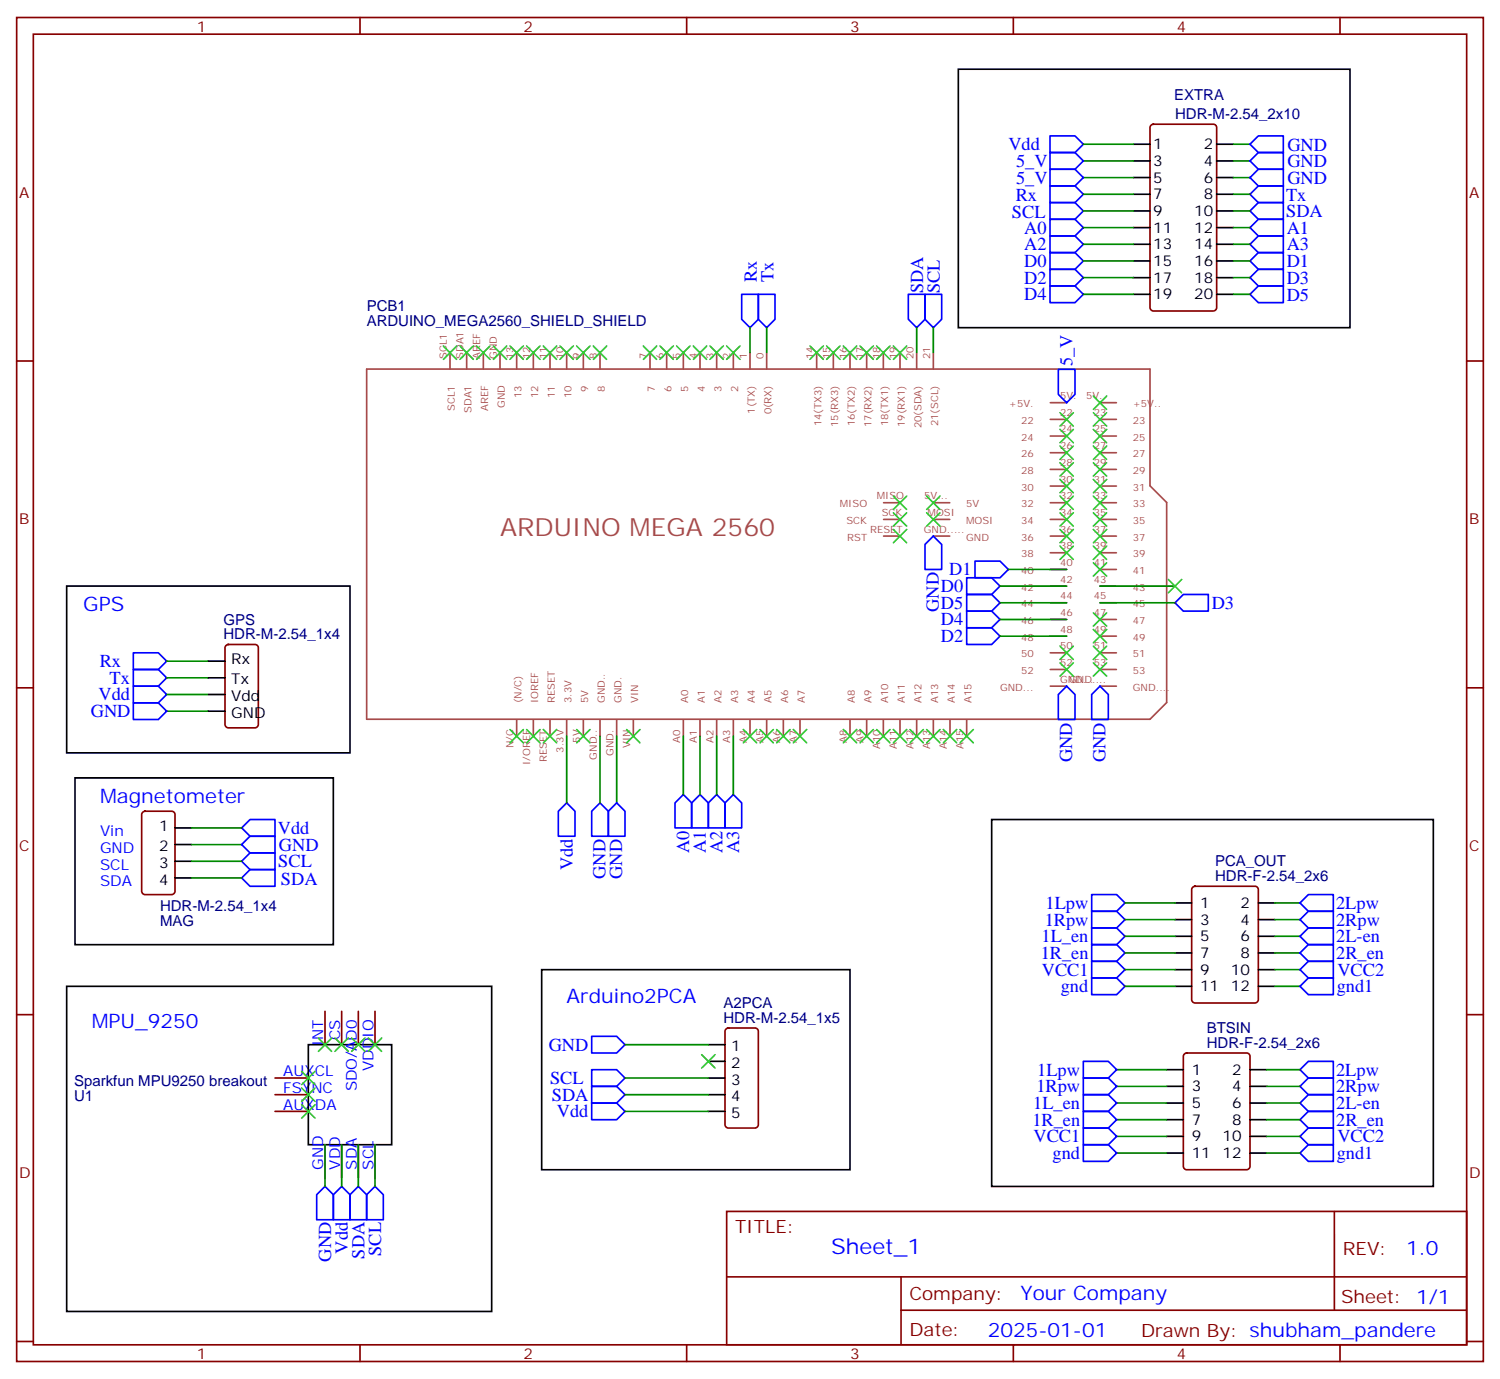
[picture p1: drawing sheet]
<svg xmlns="http://www.w3.org/2000/svg" width="317mm" height="292mm" viewBox="0 0 317 292" stroke-linecap="round" stroke-linejoin="round" font-family="sans-serif">
<g fill="none" stroke="#870000" stroke-width=".35">
<path d="M3.5 3.7h310.5v284.3h-310.5zM7.1 7.2h303.3v277.3h-303.3zM76.2 3.7v3.5M145.3 3.7v3.5M214.5 3.7v3.5M283.6 3.7v3.5M243.7 26.5l.4-.2h12.7a.71 .71 0 0 1 .7 .7v38.1a.76 .76 0 0 1-.7 .7h-12.7a.76 .76 0 0 1-.7-.7v-38.1zM3.5 76.4h3.6M310.4 76.4h3.6M47.9 136.6l.4-.3h5.7a.71 .71 0 0 1 .7 .8v16.2a.76 .76 0 0 1-.7 .7h-5.7a.76 .76 0 0 1-.7-.7v-16.2zM3.5 145.5h3.6M310.4 145.5h3.6"/>
<path d="M30.2 171.8l.5-.2h5.6a.71 .71 0 0 1 .7 .7v16.3a.76 .76 0 0 1-.7 .7h-5.6a.76 .76 0 0 1-.7-.7v-16.3zM252.5 187.7l.4-.2h12.7a.71 .71 0 0 1 .7 .7v23.3a.76 .76 0 0 1-.7 .7h-12.7a.76 .76 0 0 1-.7-.7v-23.3zM3.5 214.7h3.6M68.8 214v7M72.3 214v7M75.8 214v7M79.4 214v7M153.7 217.7l.5-.2h5.6a.71 .71 0 0 1 .7 .7v19.7a.76 .76 0 0 1-.7 .8h-5.6a.76 .76 0 0 1-.7-.8v-19.7zM310.4 214.7h3.6M58.2 235.1h7.1M58.2 231.6h7.1M58.2 228.1h7.1"/>
<path d="M250.7 223l.5-.2h12.7a.71 .71 0 0 1 .7 .7v23.3a.76 .76 0 0 1-.7 .7h-12.7a.76 .76 0 0 1-.7-.7v-23.3zM68.8 242.2v7M72.3 242.2v7M75.8 242.2v7M79.4 242.2v7M153.8 256.3h156.6v28.2h-156.6zM282.4 256.3v20.9M153.8 270.1h156.5M190.7 277.2h119.6M190.7 270.1v14.2M3.5 283.8h3.6M76.2 284.5v3.5"/>
<path d="M145.3 284.5v3.5M214.5 284.5v3.5M283.6 284.5v3.5M310.4 283.8h3.6"/>
</g>
<g fill="none" stroke="#a64a4a" stroke-width=".35">
<path d="M77.6 78.1h165.8v24.7l3.5 3.5v42.3l-3.5 3.6h-165.8zM95.2 74.6v3.5M98.8 74.6v3.5M102.3 74.6v3.5M105.8 74.6v3.5M109.4 74.6v3.5M112.9 74.6v3.5M116.4 74.6v3.5M119.9 74.6v3.5M123.5 74.6v3.5M127 74.6v3.5M137.6 74.6v3.5"/>
<path d="M141.1 74.6v3.5M144.6 74.6v3.5M148.2 74.6v3.5M151.7 74.6v3.5M155.2 74.6v3.5M158.7 74.6v3.5M162.3 74.6v3.5M172.9 74.6v3.5M176.4 74.6v3.5M179.9 74.6v3.5M183.4 74.6v3.5M187 74.6v3.5"/>
<path d="M190.5 74.6v3.5M194 74.6v3.5M197.6 74.6v3.5M222.3 85.2h3.5M222.3 88.7h3.5M222.3 92.3h3.5M222.3 95.8h3.5M222.3 99.3h3.5M232.8 85.2h3.5M232.8 88.7h3.5M232.8 92.3h3.5M232.8 95.8h3.5"/>
<path d="M232.8 99.3h3.5M187 106.4h3.5M187 109.9h3.5M187 113.4h3.5M197.6 106.4h3.4M197.6 109.9h3.4M197.6 113.4h3.4M222.3 102.8h3.5M222.3 106.4h3.5M222.3 109.9h3.5M222.3 113.4h3.5M222.3 116.9h3.5"/>
<path d="M232.8 102.8h3.5M232.8 106.4h3.5M232.8 109.9h3.5M232.8 113.4h3.5M232.8 116.9h3.5M222.3 120.5h3.5M222.3 124h3.5M222.3 127.5h3.5M222.3 131.1h3.5M222.3 134.6h3.5M222.3 138.1h3.5M232.8 120.5h3.5"/>
<path d="M232.8 124h3.5M232.8 127.5h3.5M232.8 131.1h3.5M232.8 134.6h3.5M232.8 138.1h3.5M109.4 152.3v3.5M112.9 152.3v3.5M116.4 152.3v3.5M119.9 152.3v3.5M123.5 152.3v3.5M127 152.3v3.5M130.5 152.3v3.5"/>
<path d="M134.1 152.3v3.5M144.6 152.3v3.5M148.2 152.3v3.5M151.7 152.3v3.5M155.2 152.3v3.5M158.7 152.3v3.5M162.3 152.3v3.5M165.8 152.3v3.5M169.3 152.3v3.5M179.9 152.3v3.5M183.4 152.3v3.5M187 152.3v3.5"/>
<path d="M190.5 152.3v3.5M194 152.3v3.5M197.6 152.3v3.5M201.1 152.3v3.5M204.6 152.3v3.5M222.3 141.6h3.5M222.3 145.2h3.5M232.8 141.6h3.5M232.8 145.2h3.5"/>
</g>
<g fill="none" stroke="#000" stroke-width=".35">
<path d="M202.8 14.6h83v54.7h-83zM239.9 30.5h3.5M239.9 34h3.5M239.9 37.6h3.5M257.5 30.5h3.6M257.5 34h3.6M257.5 37.6h3.6M239.9 41.1h3.5M239.9 44.6h3.5M239.9 48.2h3.5M239.9 51.7h3.5M239.9 55.2h3.5"/>
<path d="M239.9 58.7h3.5M257.5 41.1h3.6M257.5 44.6h3.6M257.5 48.2h3.6M257.5 51.7h3.6M257.5 55.2h3.6M257.5 58.7h3.6M239.9 62.3h3.5M257.5 62.3h3.6M14.1 124h60v35.3h-60zM44.1 139.9h3.5M44.1 143.4h3.5"/>
<path d="M44.1 146.9h3.5M44.1 150.5h3.5M15.9 164.6h54.7v35.2h-54.7zM37 175.2h3.6M37 178.7h3.6M209.9 173.4h93.5v77.6h-93.5zM37 182.2h3.6M37 185.7h3.6M248.7 191h3.5M248.7 194.6h3.5M248.7 198.1h3.5M266.3 191h3.6"/>
<path d="M266.3 194.6h3.6M266.3 198.1h3.6M14.1 208.7h90v68.8h-90zM114.7 205.1h65.2v42.4h-65.2zM248.7 201.6h3.5M248.7 205.1h3.5M248.7 208.7h3.5M266.3 201.6h3.6M266.3 205.1h3.6M266.3 208.7h3.6M65.3 221h17.6v21.2h-17.6zM149.9 221h3.6"/>
<path d="M149.9 224.5h3.6M149.9 228.1h3.6M149.9 231.6h3.6M149.9 235.1h3.6M246.9 226.3h3.6M246.9 229.8h3.6M246.9 233.4h3.6M246.9 236.9h3.6M264.6 226.3h3.5M264.6 229.8h3.5M264.6 233.4h3.5M264.6 236.9h3.5"/>
<path d="M246.9 240.4h3.6M246.9 243.9h3.6M264.6 240.4h3.5M264.6 243.9h3.5"/>
</g>
<g fill="none" stroke="#00f" stroke-width=".35">
<path d="M222.2 28.8h5.3l1.8 1.7-1.8 1.8h-5.3zM222.2 39.3h5.3l1.8 1.8-1.8 1.8h-5.3zM222.2 32.3h5.3l1.8 1.7-1.8 1.8h-5.3zM222.2 35.8h5.3l1.8 1.8-1.8 1.7h-5.3zM264.6 34l1.7-1.7h5.3v3.5h-5.3zM266.3 28.8h5.3v3.5h-5.3l-1.7-1.8zM266.3 35.8h5.3v3.5h-5.3l-1.7-1.7zM222.2 42.9h5.3l1.8 1.7-1.8 1.8h-5.3zM222.2 46.4h5.3l1.8 1.8-1.8 1.7h-5.3zM222.2 49.9h5.3l1.8 1.8-1.8 1.7h-5.3zM222.2 53.4h5.3l1.8 1.8-1.8 1.8h-5.3zM222.2 57h5.3l1.8 1.7-1.8 1.8h-5.3z"/>
<path d="M264.6 41.1l1.7-1.8h5.3v3.6h-5.3zM264.6 48.2l1.7-1.8h5.3v3.5h-5.3zM264.6 58.7l1.7-1.7h5.3v3.5h-5.3zM266.3 42.9h5.3v3.5h-5.3l-1.7-1.8zM266.3 49.9h5.3v3.5h-5.3l-1.7-1.7zM266.3 53.4h5.3v3.6h-5.3l-1.7-1.8zM157 62.3h3.5v5.3l-1.8 1.7-1.7-1.7zM160.5 62.3h3.5v5.3l-1.7 1.7-1.8-1.7zM192.3 62.3h3.5v5.3l-1.8 1.7-1.7-1.7zM195.8 62.3h3.5v5.3l-1.7 1.7-1.8-1.7zM222.2 60.5h5.3l1.8 1.8-1.8 1.7h-5.3zM224 78.1h3.5v5.3l-1.7 1.8-1.8-1.8z"/>
<path d="M266.3 60.5h5.3v3.5h-5.3l-1.7-1.7zM197.6 113.4l1.7 1.8v5.3h-3.5v-5.3zM206.4 118.7h5.3l1.7 1.8-1.7 1.7h-5.3zM28.2 138.1h5.3l1.8 1.8-1.8 1.7h-5.3zM204.6 122.2h5.3l1.8 1.8-1.8 1.8h-5.3zM204.6 125.8h5.3l1.8 1.7-1.8 1.8h-5.3zM204.6 129.3h5.3l1.8 1.8-1.8 1.7h-5.3zM204.6 132.8h5.3l1.8 1.8-1.8 1.7h-5.3zM248.7 127.5l1.8-1.7h5.3v3.5h-5.3zM28.2 141.6h5.3l1.8 1.8-1.8 1.8h-5.3zM28.2 145.2h5.3l1.8 1.7-1.8 1.8h-5.3zM28.2 148.7h5.3l1.8 1.8-1.8 1.7h-5.3z"/>
<path d="M225.8 145.2l1.7 1.7v5.3h-3.5v-5.3zM232.8 145.2l1.8 1.7v5.3h-3.5v-5.3zM51.2 175.2l1.7-1.8h5.3v3.5h-5.3zM51.2 178.7l1.7-1.8h5.3v3.5h-5.3zM119.9 169.9l1.8 1.7v5.3h-3.5v-5.3zM125.2 171.6l1.8-1.7 1.8 1.7v5.3h-3.6zM130.5 169.9l1.8 1.7v5.3h-3.5v-5.3zM144.6 168.1l1.8 1.8v5.3h-3.5v-5.3zM148.2 168.1l1.7 1.8v5.3h-3.5v-5.3zM151.7 168.1l1.8 1.8v5.3h-3.6v-5.3zM155.2 168.1l1.8 1.8v5.3h-3.5v-5.3zM51.2 182.2l1.7-1.8h5.3v3.6h-5.3z"/>
<path d="M52.9 184h5.3v3.5h-5.3l-1.7-1.8zM231.1 189.3h5.3l1.7 1.7-1.7 1.8h-5.3zM231.1 192.8h5.3l1.7 1.8-1.7 1.7h-5.3zM231.1 196.3h5.3l1.7 1.8-1.7 1.7h-5.3zM231.1 199.8h5.3l1.7 1.8-1.7 1.8h-5.3zM275.2 191l1.7-1.7h5.3v3.5h-5.3zM275.2 194.6l1.7-1.8h5.3v3.5h-5.3zM275.2 198.1l1.7-1.8h5.3v3.5h-5.3zM125.2 219.3h5.3l1.8 1.7-1.8 1.8h-5.3zM231.1 203.4h5.3l1.7 1.7-1.7 1.8h-5.3zM231.1 206.9h5.3l1.7 1.8-1.7 1.7h-5.3zM275.2 201.6l1.7-1.8h5.3v3.6h-5.3z"/>
<path d="M275.2 205.1l1.7-1.7h5.3v3.5h-5.3zM275.2 208.7l1.7-1.8h5.3v3.5h-5.3zM125.2 226.3h5.3l1.8 1.8-1.8 1.7h-5.3zM125.2 229.8h5.3l1.8 1.8-1.8 1.8h-5.3zM125.2 233.4h5.3l1.8 1.7-1.8 1.8h-5.3zM229.3 238.7h5.3l1.8 1.7-1.8 1.8h-5.3zM229.3 235.1h5.3l1.8 1.8-1.8 1.8h-5.3zM229.3 231.6h5.3l1.8 1.8-1.8 1.7h-5.3zM229.3 228.1h5.3l1.8 1.7-1.8 1.8h-5.3zM229.3 224.5h5.3l1.8 1.8-1.8 1.8h-5.3zM275.2 236.9l1.7-1.8h5.3v3.6h-5.3zM275.2 233.4l1.7-1.8h5.3v3.5h-5.3z"/>
<path d="M275.2 229.8l1.7-1.7h5.3v3.5h-5.3zM275.2 226.3l1.7-1.8h5.3v3.6h-5.3zM68.8 251l1.8 1.8v5.3h-3.6v-5.3zM72.3 251l1.8 1.8v5.3h-3.5v-5.3zM75.8 251l1.8 1.8v5.3h-3.5v-5.3zM79.4 251l1.7 1.8v5.3h-3.5v-5.3zM229.3 242.2h5.3l1.8 1.7-1.8 1.8h-5.3zM275.2 243.9l1.7-1.7h5.3v3.5h-5.3zM275.2 240.4l1.7-1.7h5.3v3.5h-5.3z"/>
</g>
<g fill="none" stroke="#008700" stroke-width=".35">
<path d="M229.3 30.5h10.6M229.3 34h10.6M229.3 37.6h10.6M261.1 30.5h3.5M261.1 34h3.5M261.1 37.6h3.5M229.3 41.1h10.6M229.3 44.6h10.6M229.3 48.2h10.6M229.3 51.7h10.6M229.3 55.2h10.6M229.3 58.7h10.6"/>
<path d="M261.1 41.1h3.5M261.1 44.6h3.5M261.1 48.2h3.5M261.1 51.7h3.5M261.1 55.2h3.5M261.1 58.7h3.5M158.7 69.3v5.3M162.3 69.3v5.3M194 69.3v5.3M197.6 69.3v5.3M229.3 62.3h10.6M261.1 62.3h3.5"/>
<path d="M35.3 139.9h8.8M211.7 124h14.1M211.7 127.5h14.1M211.7 131.1h14.1M211.7 134.6h14.1M213.4 120.5h12.4M232.8 124h15.9M232.8 127.5h15.9M35.3 143.4h8.8M35.3 146.9h8.8M35.3 150.5h8.8M119.9 155.8v14.1"/>
<path d="M127 155.8v14.1M130.5 155.8v14.1M144.6 155.8v12.3M148.2 155.8v12.3M151.7 155.8v12.3M155.2 155.8v12.3M40.6 175.2h10.6M40.6 178.7h10.6M40.6 182.2h10.6M40.6 185.7h10.6M238.1 191h10.6M238.1 194.6h10.6"/>
<path d="M238.1 198.1h10.6M269.9 191h5.3M269.9 194.6h5.3M269.9 198.1h5.3M238.1 201.6h10.6M238.1 205.1h10.6M238.1 208.7h10.6M269.9 201.6h5.3M269.9 205.1h5.3M269.9 208.7h5.3M132.3 228.1h17.6M132.3 231.6h17.6"/>
<path d="M132.3 235.1h17.6M132.3 221h17.6M236.4 236.9h10.5M236.4 233.4h10.5M236.4 229.8h10.5M236.4 226.3h10.5M268.1 236.9h7.1M268.1 233.4h7.1M268.1 229.8h7.1M268.1 226.3h7.1M68.8 242.2v8.8M72.3 242.2v8.8"/>
<path d="M75.8 242.2v8.8M79.4 242.2v8.8M236.4 243.9h10.5M236.4 240.4h10.5M268.1 243.9h7.1M268.1 240.4h7.1"/>
</g>
<g fill="none" stroke="#3c3" stroke-width=".35">
<path d="M93.8 73.2l2.9 2.8M96.7 73.2l-2.9 2.8M97.4 73.2l2.8 2.8M100.2 73.2l-2.8 2.8M100.9 73.2l2.8 2.8M103.7 73.2l-2.8 2.8M104.4 73.2l2.8 2.8M107.2 73.2l-2.8 2.8M107.9 73.2l2.9 2.8M110.8 73.2l-2.9 2.8M111.5 73.2l2.8 2.8M114.3 73.2l-2.8 2.8"/>
<path d="M115 73.2l2.8 2.8M117.8 73.2l-2.8 2.8M118.5 73.2l2.9 2.8M121.4 73.2l-2.9 2.8M122.1 73.2l2.8 2.8M124.9 73.2l-2.8 2.8M125.6 73.2l2.8 2.8M128.4 73.2l-2.8 2.8M136.2 73.2l2.8 2.8M139 73.2l-2.8 2.8M139.7 73.2l2.8 2.8M142.5 73.2l-2.8 2.8"/>
<path d="M143.2 73.2l2.8 2.8M146 73.2l-2.8 2.8M146.8 73.2l2.8 2.8M149.6 73.2l-2.8 2.8M150.3 73.2l2.8 2.8M153.1 73.2l-2.8 2.8M153.8 73.2l2.8 2.8M156.6 73.2l-2.8 2.8M171.4 73.2l2.9 2.8M174.3 73.2l-2.9 2.8M175 73.2l2.8 2.8M177.8 73.2l-2.8 2.8"/>
<path d="M178.5 73.2l2.8 2.8M181.3 73.2l-2.8 2.8M182 73.2l2.9 2.8M184.9 73.2l-2.9 2.8M185.6 73.2l2.8 2.8M188.4 73.2l-2.8 2.8M189.1 73.2l2.8 2.8M191.9 73.2l-2.8 2.8M224.4 87.3l2.8 2.8M224.4 90.8l2.8 2.9M224.4 94.4l2.8 2.8M224.4 97.9l2.8 2.8"/>
<path d="M227.2 97.9l-2.8 2.8M227.2 94.4l-2.8 2.8M227.2 90.8l-2.8 2.9M227.2 87.3l-2.8 2.8M231.4 97.9l2.8 2.8M231.4 94.4l2.8 2.8M231.4 90.8l2.8 2.9M231.4 87.3l2.8 2.8M231.4 83.8l2.8 2.8M234.2 90.8l-2.8 2.9M234.2 87.3l-2.8 2.8M234.2 83.8l-2.8 2.8"/>
<path d="M234.2 94.4l-2.8 2.8M234.2 97.9l-2.8 2.8M189.1 105l2.8 2.8M189.1 108.5l2.8 2.8M189.1 112l2.8 2.8M191.9 105l-2.8 2.8M191.9 108.5l-2.8 2.8M191.9 112l-2.8 2.8M196.1 108.5l2.9 2.8M196.1 105l2.9 2.8M199 105l-2.9 2.8M199 108.5l-2.9 2.8"/>
<path d="M224.4 101.4l2.8 2.8M224.4 105l2.8 2.8M224.4 108.5l2.8 2.8M224.4 112l2.8 2.8M224.4 115.5l2.8 2.9M227.2 112l-2.8 2.8M227.2 115.5l-2.8 2.9M227.2 101.4l-2.8 2.8M227.2 105l-2.8 2.8M227.2 108.5l-2.8 2.8M231.4 101.4l2.8 2.8M231.4 105l2.8 2.8"/>
<path d="M231.4 112l2.8 2.8M231.4 115.5l2.8 2.9M231.4 119.1l2.8 2.8M231.4 108.5l2.8 2.8M234.2 105l-2.8 2.8M234.2 108.5l-2.8 2.8M234.2 112l-2.8 2.8M234.2 115.5l-2.8 2.9M234.2 119.1l-2.8 2.8M234.2 101.4l-2.8 2.8M224.4 136.7l2.8 2.8M227.2 136.7l-2.8 2.8"/>
<path d="M231.4 136.7l2.8 2.8M231.4 133.2l2.8 2.8M231.4 129.6l2.8 2.9M234.2 129.6l-2.8 2.9M234.2 133.2l-2.8 2.8M234.2 136.7l-2.8 2.8M247.3 122.6l2.8 2.8M250.1 122.6l-2.8 2.8M107.9 154.3l2.9 2.9M110.8 154.3l-2.9 2.9M111.5 154.3l2.8 2.9M114.3 154.3l-2.8 2.9"/>
<path d="M115 154.3l2.8 2.9M117.8 154.3l-2.8 2.9M122.1 154.3l2.8 2.9M124.9 154.3l-2.8 2.9M132.6 154.3l2.9 2.9M135.5 154.3l-2.9 2.9M157.3 154.3l2.9 2.9M160.2 154.3l-2.9 2.9M160.9 154.3l2.8 2.9M163.7 154.3l-2.8 2.9M164.4 154.3l2.8 2.9M167.2 154.3l-2.8 2.9"/>
<path d="M167.9 154.3l2.8 2.9M170.7 154.3l-2.8 2.9M178.5 154.3l2.8 2.9M181.3 154.3l-2.8 2.9M182 154.3l2.9 2.9M184.9 154.3l-2.9 2.9M185.6 154.3l2.8 2.9M188.4 154.3l-2.8 2.9M189.1 154.3l2.8 2.9M191.9 154.3l-2.8 2.9M192.6 154.3l2.8 2.9M195.4 154.3l-2.8 2.9"/>
<path d="M196.1 154.3l2.9 2.9M199 154.3l-2.9 2.9M199.7 154.3l2.8 2.9M202.5 154.3l-2.8 2.9M203.2 154.3l2.8 2.9M206 154.3l-2.8 2.9M224.4 140.2l2.8 2.9M227.2 140.2l-2.8 2.9M231.4 140.2l2.8 2.9M234.2 140.2l-2.8 2.9M67.4 219.6l2.8 2.8M70.2 219.6l-2.8 2.8"/>
<path d="M70.9 219.6l2.8 2.8M73.7 219.6l-2.8 2.8M74.4 219.6l2.9 2.8M77.3 219.6l-2.9 2.8M78 219.6l2.8 2.8M80.8 219.6l-2.8 2.8M63.9 226.7l2.8 2.8M63.9 230.2l2.8 2.8M63.9 233.7l2.8 2.8M66.7 233.7l-2.8 2.8M66.7 226.7l-2.8 2.8M66.7 230.2l-2.8 2.8"/>
<path d="M148.5 223.1l2.8 2.9M151.3 223.1l-2.8 2.9"/>
</g>
<text font-size="5.3" fill="#a54b4b" x="105.8" y="113.4">ARDUINO MEGA 2560</text>
<text font-size="4.6" fill="#00f" x="175.9" y="265.3">Sheet_1</text>
<g font-size="4.2" fill="#00f">
<text x="17.6" y="129.3">GPS</text>
<text x="21.2" y="169.9">Magnetometer</text>
<text x="119.9" y="212.2">Arduino2PCA</text>
<text x="19.4" y="217.5">MPU_9250</text>
<text x="297.6" y="265.6">1.0</text>
<text x="216" y="275.1">Your Company</text>
<text x="209.1" y="282.9">2025-01-01</text>
</g>
<g font-size="3.9" fill="#00f">
<text x="213.4" y="31.8">Vdd</text>
<text x="215.1" y="35.3">5_V</text>
<text x="272.5" y="31.9">GND</text>
<text x="272.5" y="35.4">GND</text>
<text x="215.1" y="38.8">5_V</text>
<text x="272.5" y="38.9">GND</text>
<text x="214.2" y="46">SCL</text>
<text x="215" y="42.5">Rx</text>
<text x="272.2" y="42.4">Tx</text>
<text x="272.2" y="46">SDA</text>
<text x="216.8" y="49.4">A0</text>
<text x="216.8" y="52.9">A2</text>
<text x="272.3" y="49.4">A1</text>
<text x="272.3" y="52.9">A3</text>
<text x="160.2" y="59.7" transform="rotate(-90 160.2 59.7)">Rx</text>
<text x="163.7" y="59.7" transform="rotate(-90 163.7 59.7)">Tx</text>
<text x="216.8" y="56.5">D0</text>
<text x="216.8" y="60">D2</text>
<text x="272.3" y="56.5">D1</text>
<text x="195.4" y="62.1" transform="rotate(-90 195.4 62.1)">SDA</text>
<text x="198.9" y="62.1" transform="rotate(-90 198.9 62.1)">SCL</text>
<text x="216.8" y="63.5">D4</text>
<text x="272.3" y="60">D3</text>
<text x="272.3" y="63.6">D5</text>
<text x="227" y="77.4" transform="rotate(-90 227 77.4)">5_V</text>
<text x="199.2" y="125.3">D0</text>
<text x="200.9" y="121.7">D1</text>
<text x="198.7" y="129.5" transform="rotate(-90 198.7 129.5)">GND</text>
<text x="199.2" y="128.8">D5</text>
<text x="256.5" y="128.8">D3</text>
<text x="199.2" y="132.3">D4</text>
<text x="199.2" y="135.9">D2</text>
<text x="21.1" y="141">Rx</text>
<text x="20.8" y="148.2">Vdd</text>
<text x="23.2" y="144.7">Tx</text>
<text x="19.2" y="151.6">GND</text>
<text x="226.9" y="161.2" transform="rotate(-90 226.9 161.2)">GND</text>
<text x="234" y="161.2" transform="rotate(-90 234 161.2)">GND</text>
<text x="58.8" y="176.4">Vdd</text>
<text x="58.9" y="183.5">SCL</text>
<text x="59.1" y="180">GND</text>
<text x="121.2" y="184.1" transform="rotate(-90 121.2 184.1)">Vdd</text>
<text x="128.2" y="185.9" transform="rotate(-90 128.2 185.9)">GND</text>
<text x="131.7" y="185.9" transform="rotate(-90 131.7 185.9)">GND</text>
<text x="145.9" y="180.5" transform="rotate(-90 145.9 180.5)">A0</text>
<text x="149.4" y="180.5" transform="rotate(-90 149.4 180.5)">A1</text>
<text x="152.9" y="180.5" transform="rotate(-90 152.9 180.5)">A2</text>
<text x="156.5" y="180.5" transform="rotate(-90 156.5 180.5)">A3</text>
<text x="59.5" y="187.2">SDA</text>
<text x="221.1" y="195.8">1Rpw</text>
<text x="221.3" y="192.3">1Lpw</text>
<text x="282.8" y="192.3">2Lpw</text>
<text x="282.8" y="195.8">2Rpw</text>
<text x="220.3" y="202.9">1R_en</text>
<text x="220.5" y="199.4">1L_en</text>
<text x="282.8" y="199.4">2L-en</text>
<text x="282.8" y="202.9">2R_en</text>
<text x="220.5" y="206.4">VCC1</text>
<text x="224.5" y="209.9">gnd</text>
<text x="282.9" y="209.9">gnd1</text>
<text x="283.1" y="206.4">VCC2</text>
<text x="116.1" y="222.3">GND</text>
<text x="219.6" y="227.6">1Lpw</text>
<text x="282.8" y="227.6">2Lpw</text>
<text x="116.4" y="229.4">SCL</text>
<text x="116.8" y="232.9">SDA</text>
<text x="219.4" y="231.1">1Rpw</text>
<text x="282.8" y="231.1">2Rpw</text>
<text x="117.9" y="236.4">Vdd</text>
<text x="218.5" y="238.2">1R_en</text>
<text x="218.7" y="234.6">1L_en</text>
<text x="282.8" y="238.2">2R_en</text>
<text x="282.8" y="234.6">2L-en</text>
<text x="218.7" y="241.7">VCC1</text>
<text x="222.8" y="245.2">gnd</text>
<text x="282.9" y="245.2">gnd1</text>
<text x="283.1" y="241.7">VCC2</text>
<text x="70.1" y="266.9" transform="rotate(-90 70.1 266.9)">GND</text>
<text x="73.6" y="265.2" transform="rotate(-90 73.6 265.2)">Vdd</text>
<text x="77.1" y="266.3" transform="rotate(-90 77.1 266.3)">SDA</text>
<text x="80.6" y="265.7" transform="rotate(-90 80.6 265.7)">SCL</text>
</g>
<g font-size="3.9" fill="#800">
<text x="155.6" y="260.9">TITLE:</text>
<text x="284.2" y="265.6">REV:</text>
<text x="192.5" y="275.1">Company:</text>
<text x="283.9" y="275.7">Sheet: 1/1</text>
<text x="192.5" y="282.8">Date:</text>
<text x="241.5" y="282.8">Drawn By: shubham_pandere</text>
</g>
<g font-size="3.2" fill="#800">
<text x="41.6" y="6.7">1</text>
<text x="110.8" y="6.7">2</text>
<text x="179.9" y="6.7">3</text>
<text x="249.1" y="6.7">4</text>
<text x="4.1" y="41.8">A</text>
<text x="311" y="41.8">A</text>
<text x="4.1" y="110.9">B</text>
<text x="311" y="110.9">B</text>
<text x="4.1" y="180.1">C</text>
<text x="311" y="180.1">C</text>
<text x="4.1" y="249.2">D</text>
<text x="311" y="249.2">D</text>
<text x="41.6" y="287.5">1</text>
<text x="110.8" y="287.5">2</text>
<text x="179.9" y="287.5">3</text>
<text x="249.1" y="287.5">4</text>
</g>
<g font-size="3.2" fill="#000080">
<text x="248.5" y="21.1">EXTRA</text>
<text x="248.7" y="25.2">HDR-M-2.54_2x10</text>
<text x="77.6" y="65.7">PCB1</text>
<text x="77.6" y="68.9">ARDUINO_MEGA2560_SHIELD_SHIELD</text>
<text x="47.3" y="135.3">HDR-M-2.54_1x4</text>
<text x="47.3" y="132.2">GPS</text>
<text x="257.2" y="183.3">PCA_OUT</text>
<text x="257.2" y="186.4">HDR-F-2.54_2x6</text>
<text x="33.9" y="192.8">HDR-M-2.54_1x4</text>
<text x="33.9" y="196">MAG</text>
<text x="153.1" y="213.4">A2PCA</text>
<text x="153.1" y="216.4">HDR-M-2.54_1x5</text>
<text x="255.4" y="221.7">HDR-F-2.54_2x6</text>
<text x="255.4" y="218.6">BTSIN</text>
<text x="15.7" y="229.8">Sparkfun MPU9250 breakout</text>
<text x="15.7" y="232.9">U1</text>
</g>
<g font-size="3.2">
<text x="244.1" y="31.6">1</text>
<text x="244.1" y="35.1">3</text>
<text x="254.8" y="31.6">2</text>
<text x="254.8" y="35.1">4</text>
<text x="244.1" y="38.6">5</text>
<text x="254.8" y="38.6">6</text>
<text x="244.1" y="42.2">7</text>
<text x="244.1" y="45.7">9</text>
<text x="252.8" y="45.7">10</text>
<text x="254.8" y="42.2">8</text>
<text x="244.1" y="49.2">11</text>
<text x="244.1" y="52.7">13</text>
<text x="252.8" y="49.2">12</text>
<text x="252.8" y="52.7">14</text>
<text x="244.1" y="56.3">15</text>
<text x="244.1" y="59.8">17</text>
<text x="252.8" y="56.3">16</text>
<text x="252.8" y="59.8">18</text>
<text x="244.1" y="63.3">19</text>
<text x="252.8" y="63.3">20</text>
<text x="48.9" y="140.6">Rx</text>
<text x="48.9" y="144.8">Tx</text>
<text x="48.9" y="148.3">Vdd</text>
<text x="48.9" y="151.9">GND</text>
<text x="33.7" y="175.9">1</text>
<text x="33.7" y="180.1">2</text>
<text x="33.7" y="183.6">3</text>
<text x="33.7" y="187.1">4</text>
<text x="254" y="192.1">1</text>
<text x="254" y="195.6">3</text>
<text x="262.6" y="192.1">2</text>
<text x="262.6" y="195.6">4</text>
<text x="254" y="199.1">5</text>
<text x="254" y="202.7">7</text>
<text x="262.6" y="199.1">6</text>
<text x="262.6" y="202.7">8</text>
<text x="254" y="206.2">9</text>
<text x="254" y="209.7">11</text>
<text x="260.6" y="206.2">10</text>
<text x="260.6" y="209.7">12</text>
<text x="154.8" y="222.4">1</text>
<text x="154.8" y="226">2</text>
<text x="252.2" y="227.4">1</text>
<text x="260.8" y="227.4">2</text>
<text x="154.8" y="229.5">3</text>
<text x="154.8" y="233">4</text>
<text x="252.2" y="230.9">3</text>
<text x="260.8" y="230.9">4</text>
<text x="154.8" y="236.5">5</text>
<text x="252.2" y="234.4">5</text>
<text x="252.2" y="237.9">7</text>
<text x="260.8" y="234.4">6</text>
<text x="260.8" y="237.9">8</text>
<text x="252.2" y="241.5">9</text>
<text x="252.2" y="245">11</text>
<text x="258.8" y="241.5">10</text>
<text x="258.8" y="245">12</text>
</g>
<g font-size="3.2" fill="#00f">
<text x="21.2" y="176.9">Vin</text>
<text x="21.2" y="180.4">GND</text>
<text x="21.2" y="184">SCL</text>
<text x="21.2" y="187.5">SDA</text>
<text x="68.4" y="221.4" transform="rotate(-90 68.4 221.4)">INT</text>
<text x="72" y="220.1" transform="rotate(-90 72 220.1)">CS</text>
<text x="60" y="227.7">AUXCL</text>
<text x="79" y="226.6" transform="rotate(-90 79 226.6)">VDDIO</text>
<text x="60" y="231.2">FSYNC</text>
<text x="75.5" y="230.9" transform="rotate(-90 75.5 230.9)">SDO/AD0</text>
<text x="60" y="234.8">AUXDA</text>
<text x="68.4" y="247.5" transform="rotate(-90 68.4 247.5)">GND</text>
<text x="72" y="247.5" transform="rotate(-90 72 247.5)">VDD</text>
<text x="75.5" y="247.5" transform="rotate(-90 75.5 247.5)">SDA</text>
<text x="79" y="247.5" transform="rotate(-90 79 247.5)">SCL</text>
</g>
<g font-size="2.1" fill="#a54b4b">
<text x="94.6" y="75.9" transform="rotate(-90 94.6 75.9)">SCL1</text>
<text x="98.1" y="75.9" transform="rotate(-90 98.1 75.9)">SDA1</text>
<text x="101.6" y="75.9" transform="rotate(-90 101.6 75.9)">AREF</text>
<text x="105.1" y="75.9" transform="rotate(-90 105.1 75.9)">GND</text>
<text x="108.7" y="75.9" transform="rotate(-90 108.7 75.9)">13</text>
<text x="112.2" y="75.9" transform="rotate(-90 112.2 75.9)">12</text>
<text x="115.7" y="75.9" transform="rotate(-90 115.7 75.9)">11</text>
<text x="119.2" y="75.9" transform="rotate(-90 119.2 75.9)">10</text>
<text x="122.8" y="75.9" transform="rotate(-90 122.8 75.9)">9</text>
<text x="126.3" y="75.9" transform="rotate(-90 126.3 75.9)">8</text>
<text x="136.9" y="75.9" transform="rotate(-90 136.9 75.9)">7</text>
<text x="140.4" y="75.9" transform="rotate(-90 140.4 75.9)">6</text>
<text x="143.9" y="75.9" transform="rotate(-90 143.9 75.9)">5</text>
<text x="147.5" y="75.9" transform="rotate(-90 147.5 75.9)">4</text>
<text x="151" y="75.9" transform="rotate(-90 151 75.9)">3</text>
<text x="154.5" y="75.9" transform="rotate(-90 154.5 75.9)">2</text>
<text x="158.1" y="75.9" transform="rotate(-90 158.1 75.9)">1</text>
<text x="161.6" y="75.9" transform="rotate(-90 161.6 75.9)">0</text>
<text x="172.2" y="75.9" transform="rotate(-90 172.2 75.9)">14</text>
<text x="175.7" y="75.9" transform="rotate(-90 175.7 75.9)">15</text>
<text x="179.2" y="75.9" transform="rotate(-90 179.2 75.9)">16</text>
<text x="182.7" y="75.9" transform="rotate(-90 182.7 75.9)">17</text>
<text x="186.3" y="75.9" transform="rotate(-90 186.3 75.9)">18</text>
<text x="189.8" y="75.9" transform="rotate(-90 189.8 75.9)">19</text>
<text x="193.3" y="75.9" transform="rotate(-90 193.3 75.9)">20</text>
<text x="196.9" y="75.9" transform="rotate(-90 196.9 75.9)">21</text>
<text x="124.5" y="82.8" transform="rotate(-90 124.5 82.8)">9</text>
<text x="128" y="82.8" transform="rotate(-90 128 82.8)">8</text>
<text x="138.6" y="82.8" transform="rotate(-90 138.6 82.8)">7</text>
<text x="142.2" y="82.8" transform="rotate(-90 142.2 82.8)">6</text>
<text x="145.7" y="82.8" transform="rotate(-90 145.7 82.8)">5</text>
<text x="149.2" y="82.8" transform="rotate(-90 149.2 82.8)">4</text>
<text x="152.7" y="82.8" transform="rotate(-90 152.7 82.8)">3</text>
<text x="156.3" y="82.8" transform="rotate(-90 156.3 82.8)">2</text>
<text x="96.3" y="86.9" transform="rotate(-90 96.3 86.9)">SCL1</text>
<text x="99.8" y="87.4" transform="rotate(-90 99.8 87.4)">SDA1</text>
<text x="103.3" y="87" transform="rotate(-90 103.3 87)">AREF</text>
<text x="106.9" y="86.4" transform="rotate(-90 106.9 86.4)">GND</text>
<text x="110.4" y="84.2" transform="rotate(-90 110.4 84.2)">13</text>
<text x="113.9" y="84.2" transform="rotate(-90 113.9 84.2)">12</text>
<text x="117.5" y="84.2" transform="rotate(-90 117.5 84.2)">11</text>
<text x="121" y="84.2" transform="rotate(-90 121 84.2)">10</text>
<text x="159.8" y="87.5" transform="rotate(-90 159.8 87.5)">1(TX)</text>
<text x="163.3" y="87.7" transform="rotate(-90 163.3 87.7)">0(RX)</text>
<text x="213.5" y="86.2">+5V.</text>
<text x="216.1" y="89.7">22</text>
<text x="224.4" y="88">22</text>
<text x="224.4" y="84.4">5V.</text>
<text x="229.9" y="84.4">5V..</text>
<text x="231.5" y="88">23</text>
<text x="239.8" y="86.2">+5V..</text>
<text x="239.8" y="89.7">23</text>
<text x="173.9" y="90.2" transform="rotate(-90 173.9 90.2)">14(TX3)</text>
<text x="177.4" y="90.4" transform="rotate(-90 177.4 90.4)">15(RX3)</text>
<text x="181" y="90.2" transform="rotate(-90 181 90.2)">16(TX2)</text>
<text x="184.5" y="90.4" transform="rotate(-90 184.5 90.4)">17(RX2)</text>
<text x="188" y="90.2" transform="rotate(-90 188 90.2)">18(TX1)</text>
<text x="191.5" y="90.4" transform="rotate(-90 191.5 90.4)">19(RX1)</text>
<text x="195.1" y="90.6" transform="rotate(-90 195.1 90.6)">20(SDA)</text>
<text x="198.6" y="90.2" transform="rotate(-90 198.6 90.2)">21(SCL)</text>
<text x="216.1" y="93.2">24</text>
<text x="224.4" y="95">26</text>
<text x="224.4" y="91.5">24</text>
<text x="231.5" y="91.5">25</text>
<text x="231.5" y="95">27</text>
<text x="239.8" y="93.2">25</text>
<text x="216.1" y="100.3">28</text>
<text x="216.1" y="96.8">26</text>
<text x="224.4" y="98.6">28</text>
<text x="231.5" y="98.6">29</text>
<text x="239.8" y="96.8">27</text>
<text x="239.8" y="100.3">29</text>
<text x="177.8" y="107.4">MISO</text>
<text x="185.6" y="105.6">MISO</text>
<text x="195.6" y="105.6">5V...</text>
<text x="204.5" y="107.4">5V</text>
<text x="216.1" y="107.4">32</text>
<text x="216.1" y="103.8">30</text>
<text x="224.4" y="105.6">32</text>
<text x="224.4" y="102.1">30</text>
<text x="231.5" y="102.1">31</text>
<text x="231.5" y="105.6">33</text>
<text x="239.8" y="103.8">31</text>
<text x="239.8" y="107.4">33</text>
<text x="179.2" y="110.9">SCK</text>
<text x="184.2" y="112.7">RESET.</text>
<text x="186.6" y="109.1">SCK</text>
<text x="195.5" y="112.7">GND.....</text>
<text x="196.3" y="109.1">MOSI</text>
<text x="204.5" y="110.9">MOSI</text>
<text x="216.1" y="110.9">34</text>
<text x="224.4" y="112.7">36</text>
<text x="224.4" y="109.1">34</text>
<text x="231.5" y="109.1">35</text>
<text x="231.5" y="112.7">37</text>
<text x="239.8" y="110.9">35</text>
<text x="179.3" y="114.4">RST</text>
<text x="204.5" y="114.4">GND</text>
<text x="216.1" y="117.9">38</text>
<text x="216.1" y="114.4">36</text>
<text x="224.4" y="119.7">40</text>
<text x="224.4" y="116.2">38</text>
<text x="231.5" y="116.2">39</text>
<text x="231.5" y="119.7">41</text>
<text x="239.8" y="114.4">37</text>
<text x="239.8" y="117.9">39</text>
<text x="216.1" y="125">42</text>
<text x="216.1" y="121.5">40</text>
<text x="224.4" y="123.2">42</text>
<text x="231.5" y="123.2">43</text>
<text x="239.8" y="121.5">41</text>
<text x="239.8" y="125">43</text>
<text x="216.1" y="128.5">44</text>
<text x="224.4" y="130.3">46</text>
<text x="224.4" y="126.8">44</text>
<text x="231.5" y="126.8">45</text>
<text x="231.5" y="130.3">47</text>
<text x="239.8" y="128.5">45</text>
<text x="216.1" y="135.6">48</text>
<text x="216.1" y="132">46</text>
<text x="224.4" y="137.4">50</text>
<text x="224.4" y="133.8">48</text>
<text x="231.5" y="133.8">49</text>
<text x="231.5" y="137.4">51</text>
<text x="239.8" y="132">47</text>
<text x="239.8" y="135.6">49</text>
<text x="216.1" y="142.6">52</text>
<text x="216.1" y="139.1">50</text>
<text x="224.4" y="140.9">52</text>
<text x="231.5" y="140.9">53</text>
<text x="239.8" y="139.1">51</text>
<text x="239.8" y="142.6">53</text>
<text x="110.4" y="148.8" transform="rotate(-90 110.4 148.8)">(N/C)</text>
<text x="113.9" y="148.8" transform="rotate(-90 113.9 148.8)">IOREF</text>
<text x="117.5" y="148.8" transform="rotate(-90 117.5 148.8)">RESET</text>
<text x="121" y="148.8" transform="rotate(-90 121 148.8)">3.3V</text>
<text x="124.5" y="148.8" transform="rotate(-90 124.5 148.8)">5V</text>
<text x="128" y="148.8" transform="rotate(-90 128 148.8)">GND..</text>
<text x="131.6" y="148.8" transform="rotate(-90 131.6 148.8)">GND.</text>
<text x="135.1" y="148.8" transform="rotate(-90 135.1 148.8)">VIN</text>
<text x="145.7" y="148.8" transform="rotate(-90 145.7 148.8)">A0</text>
<text x="149.2" y="148.8" transform="rotate(-90 149.2 148.8)">A1</text>
<text x="152.7" y="148.8" transform="rotate(-90 152.7 148.8)">A2</text>
<text x="156.3" y="148.8" transform="rotate(-90 156.3 148.8)">A3</text>
<text x="159.8" y="148.8" transform="rotate(-90 159.8 148.8)">A4</text>
<text x="163.3" y="148.8" transform="rotate(-90 163.3 148.8)">A5</text>
<text x="166.8" y="148.8" transform="rotate(-90 166.8 148.8)">A6</text>
<text x="170.4" y="148.8" transform="rotate(-90 170.4 148.8)">A7</text>
<text x="181" y="148.8" transform="rotate(-90 181 148.8)">A8</text>
<text x="184.5" y="148.8" transform="rotate(-90 184.5 148.8)">A9</text>
<text x="188" y="148.8" transform="rotate(-90 188 148.8)">A10</text>
<text x="191.5" y="148.8" transform="rotate(-90 191.5 148.8)">A11</text>
<text x="195.1" y="148.8" transform="rotate(-90 195.1 148.8)">A12</text>
<text x="198.6" y="148.8" transform="rotate(-90 198.6 148.8)">A13</text>
<text x="202.1" y="148.8" transform="rotate(-90 202.1 148.8)">A14</text>
<text x="205.7" y="148.8" transform="rotate(-90 205.7 148.8)">A15</text>
<text x="211.7" y="146.2">GND...</text>
<text x="224.4" y="144.4">GND...</text>
<text x="226.3" y="144.4">GND....</text>
<text x="239.8" y="146.2">GND....</text>
<text x="108.7" y="158.3" transform="rotate(-90 108.7 158.3)">N/C</text>
<text x="112.2" y="161.8" transform="rotate(-90 112.2 161.8)">I/OREF</text>
<text x="115.7" y="161.2" transform="rotate(-90 115.7 161.2)">RESET</text>
<text x="119.2" y="159.2" transform="rotate(-90 119.2 159.2)">3.3V</text>
<text x="122.8" y="157.1" transform="rotate(-90 122.8 157.1)">5V</text>
<text x="126.3" y="160.7" transform="rotate(-90 126.3 160.7)">GND..</text>
<text x="129.8" y="159.9" transform="rotate(-90 129.8 159.9)">GND.</text>
<text x="133.4" y="158.2" transform="rotate(-90 133.4 158.2)">VIN</text>
<text x="143.9" y="157.1" transform="rotate(-90 143.9 157.1)">A0</text>
<text x="147.5" y="157.1" transform="rotate(-90 147.5 157.1)">A1</text>
<text x="151" y="157.1" transform="rotate(-90 151 157.1)">A2</text>
<text x="154.5" y="157.1" transform="rotate(-90 154.5 157.1)">A3</text>
<text x="158.1" y="157.1" transform="rotate(-90 158.1 157.1)">A4</text>
<text x="161.6" y="157.1" transform="rotate(-90 161.6 157.1)">A5</text>
<text x="165.1" y="157.1" transform="rotate(-90 165.1 157.1)">A6</text>
<text x="168.6" y="157.1" transform="rotate(-90 168.6 157.1)">A7</text>
<text x="179.2" y="157.1" transform="rotate(-90 179.2 157.1)">A8</text>
<text x="182.7" y="157.1" transform="rotate(-90 182.7 157.1)">A9</text>
<text x="186.3" y="158.4" transform="rotate(-90 186.3 158.4)">A10</text>
<text x="189.8" y="158.4" transform="rotate(-90 189.8 158.4)">A11</text>
<text x="193.3" y="158.4" transform="rotate(-90 193.3 158.4)">A12</text>
<text x="196.9" y="158.4" transform="rotate(-90 196.9 158.4)">A13</text>
<text x="200.4" y="158.4" transform="rotate(-90 200.4 158.4)">A14</text>
<text x="203.9" y="158.4" transform="rotate(-90 203.9 158.4)">A15</text>
</g>
</svg>
